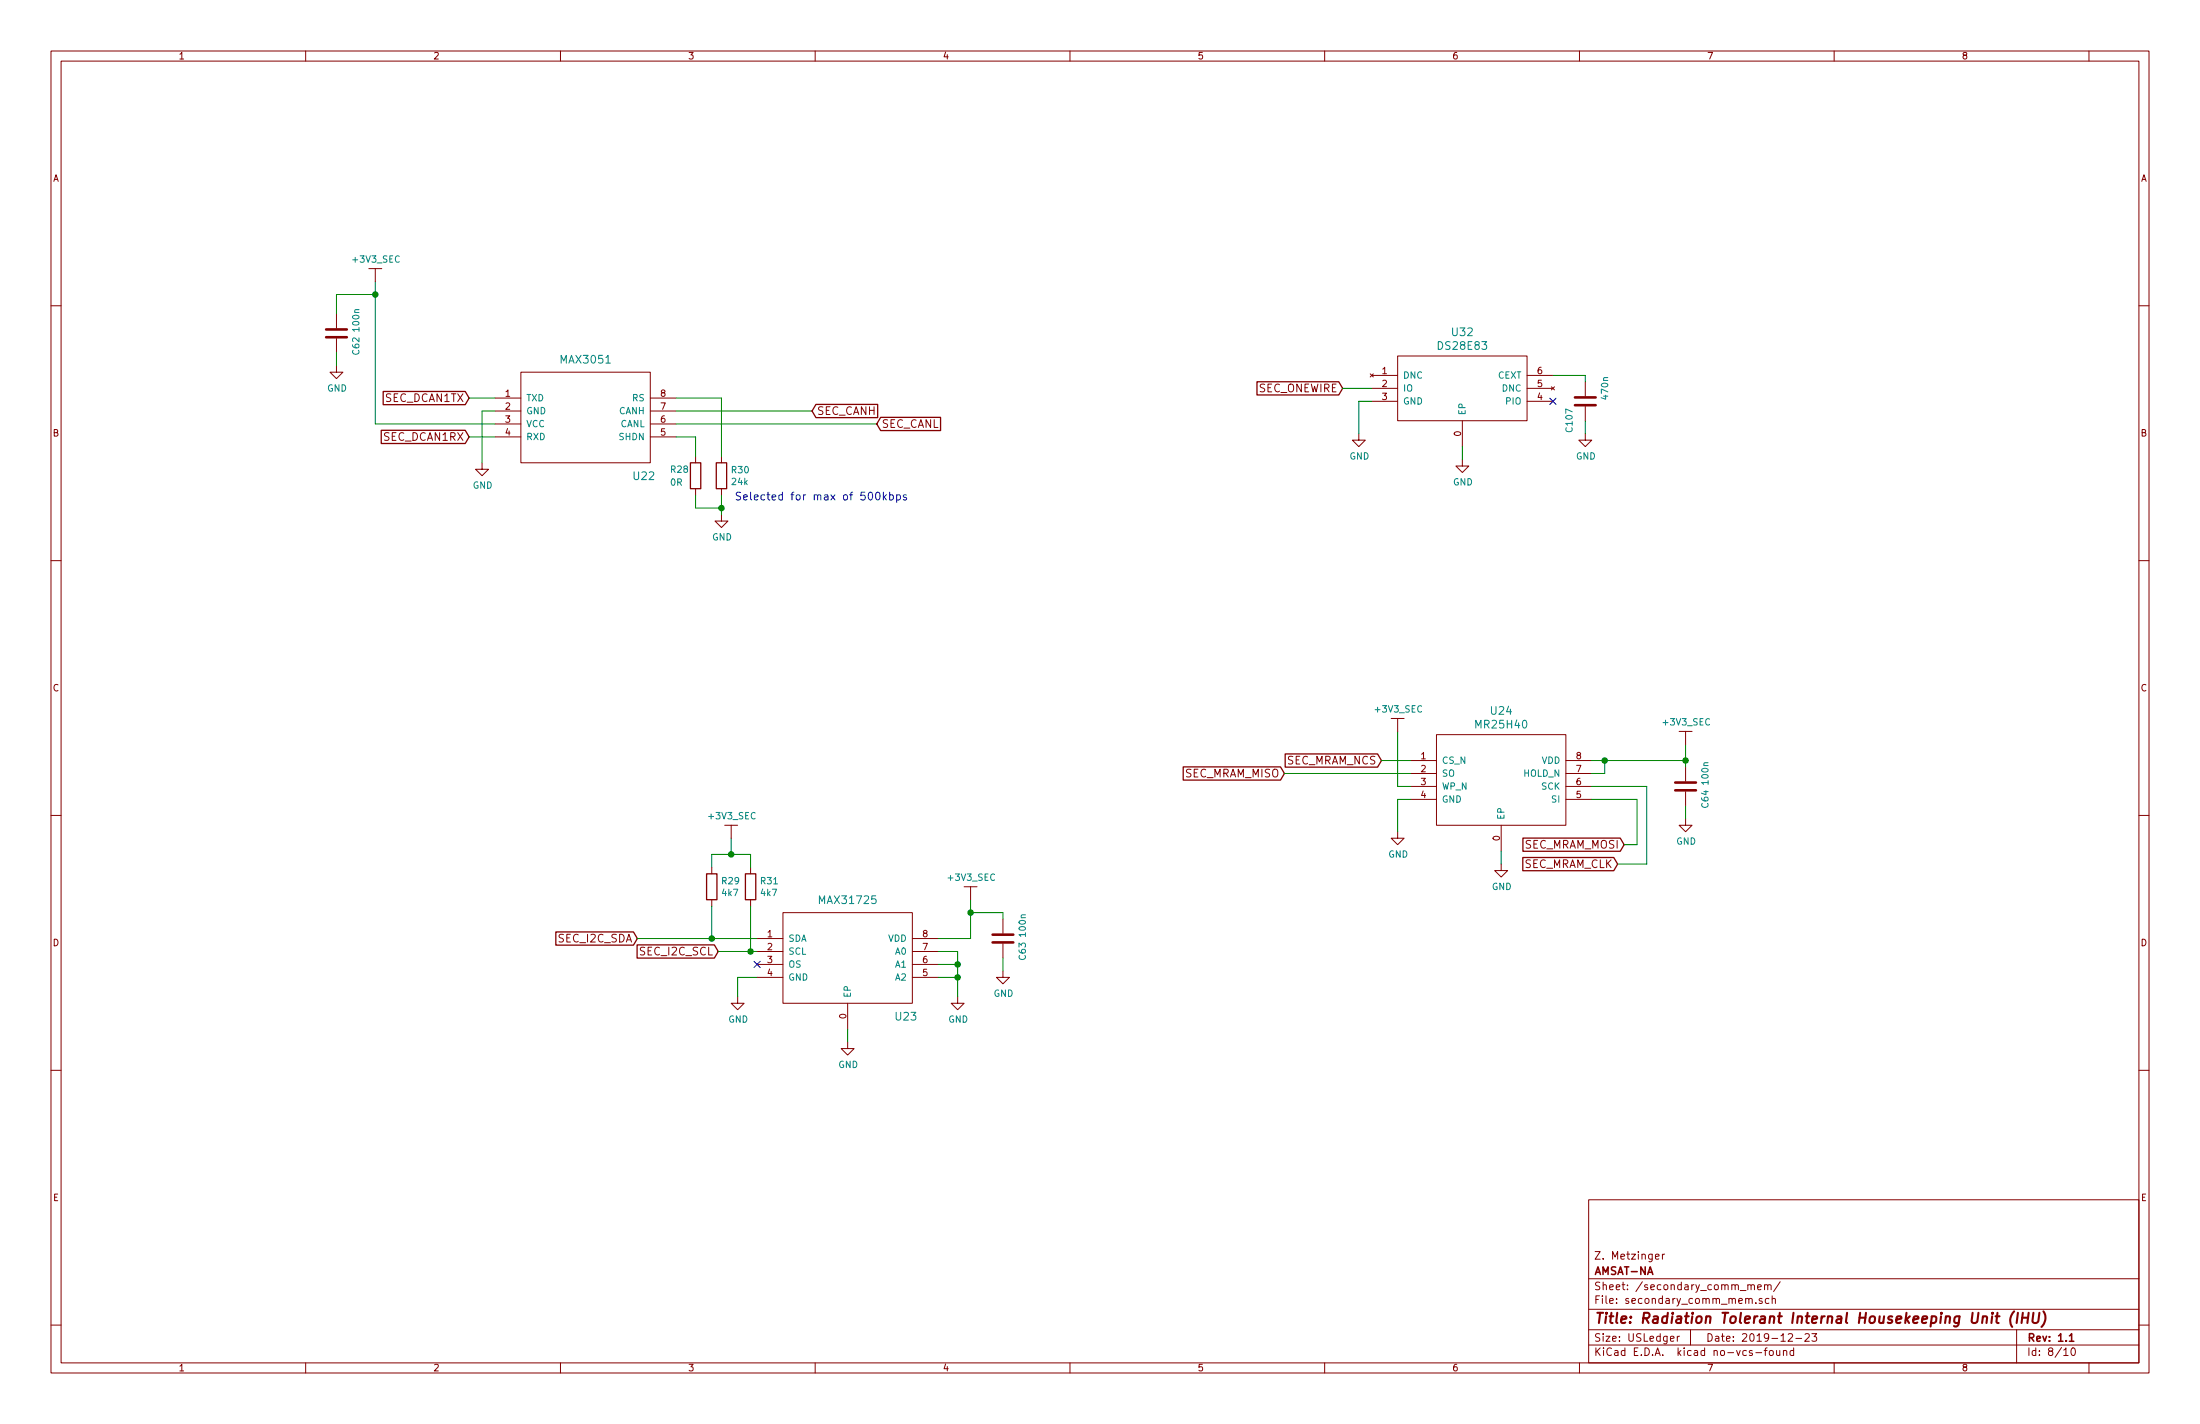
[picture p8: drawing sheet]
<svg xmlns="http://www.w3.org/2000/svg" width="432mm" height="279mm" viewBox="0 0 432 279" stroke-linecap="round" stroke-linejoin="round" font-family="sans-serif">
<g fill="none" stroke="#840000" stroke-width=".2">
<path d="M10 10h411.8v259.4h-411.8zM12 12h407.8v255.4h-407.8zM60 10v2M110 10v2M160 10v2M210 10v2M260 10v2M310 10v2M360 10v2M410 10v2M10 60h2M72.4 52.7h2.5"/>
<path d="M73.7 52.7v2.5M419.8 60h2M66 71.8v1.2h1.3l-1.3 1.3-1.2-1.3h1.2M66 61.6v2.8M66 66.4v2.8M97.2 78.1h5M102.2 73h25.4v17.8h-25.4zM127.6 78.1h5.1M268.9 73.4l.6 .6M269.2 73.7h5.1M269.2 76.2h5.1M269.2 78.7h5.1"/>
<path d="M269.5 73.4l-.6 .6M274.3 69.9h25.4v12.7h-25.4zM299.7 73.7h5.1M299.7 76.2h5.1M299.7 78.7h5.1M304.5 75.9l.6 .6M305.1 75.9l-.6 .6M311.1 74.9v2.8M311.1 79.8v2.8M94.6 90.8v1.3h1.3l-1.3 1.2-1.3-1.2h1.3M97.2 80.6h5M97.2 83.2h5"/>
<path d="M97.2 85.7h5M127.6 80.6h5.1M127.6 83.2h5.1M127.6 85.7h5.1M136.5 89.5v1.3M136.5 95.9v1.3M141.6 89.5v1.3M141.6 95.9v1.3M266.7 85.1v1.3h1.3l-1.3 1.2-1.3-1.2h1.3M287 90.2v1.2h1.3l-1.3 1.3-1.3-1.3h1.3M287 82.6v5M311.1 85.1v1.3h1.3l-1.3 1.2-1.2-1.2h1.2"/>
<path d="M10 110h2M141.6 101v1.2h1.3l-1.3 1.3-1.3-1.3h1.3M419.8 110h2M10 160h2M273 141h2.6M274.3 141v2.5M276.9 149.2h5M276.9 151.8h5M276.9 154.3h5M276.9 156.8h5M281.9 144.1h25.4v17.8h-25.4zM307.3 149.2h5.1"/>
<path d="M307.3 151.8h5.1M307.3 154.3h5.1M307.3 156.8h5.1M329.6 143.5h2.5M330.8 143.5v2.6M330.8 150.5v2.8M330.8 155.3v2.8M419.8 160h2M139.7 170.2v1.3M139.7 176.5v1.3M142.2 161.9h2.6M143.5 161.9v2.6"/>
<path d="M147.3 170.2v1.3M147.3 176.5v1.3M153.7 179.1h25.4v17.8h-25.4zM189.2 174h2.6M190.5 174v2.5M274.3 163.2v1.3h1.3l-1.3 1.2-1.3-1.2h1.3M294.6 169.5v1.3h1.3l-1.3 1.3-1.2-1.3h1.2M294.6 161.9v5.1M330.8 160.7v1.2h1.3l-1.3 1.3-1.2-1.3h1.2M144.8 195.6v1.3h1.2l-1.2 1.2-1.3-1.2h1.3M148.6 184.2h5.1M148.6 186.7h5.1"/>
<path d="M148.6 189.2h5.1M148.6 191.8h5.1M166.4 196.9v5M179.1 184.2h5M179.1 186.7h5M179.1 189.2h5M179.1 191.8h5M188 195.6v1.3h1.2l-1.2 1.2-1.3-1.2h1.3M196.8 190.5v1.3h1.3l-1.3 1.2-1.2-1.2h1.2M196.8 180.3v2.8M196.8 185.2v2.8M10 210h2"/>
<path d="M166.4 204.5v1.2h1.2l-1.2 1.3-1.3-1.3h1.3M419.8 210h2M311.8 235.4h108v32h-108zM10 260h2M311.8 256.9h108M311.8 250.9h108M324.9 246.6l.7-.2v-.2l-.5-.1-.2 .2 .1 .7h.6M326.3 246.1v1M326.7 246.1l-.3 .1-.1 .2M343.1 252.2l.2-.1h.3l.1 1M343.7 252.3a.36 .36 0 0 1 .3-.2 .36 .36 0 0 1 .3 .2v.8M344.6 255.6v.2"/>
<path d="M345 252.6l.7-.2-.1-.3h-.4l-.2 .2 .1 .7h.5M345.8 254.8h-.3l-.2 .2v.2l.5 .1v.4h-.5M346.3 252.2l.3-.1h.3l.1 1M346.3 252.1v1M347 252.3a.36 .36 0 0 1 .3-.2 .36 .36 0 0 1 .3 .2v.8M347.2 254.8h-.4l-.3 .2 .1 .7h.6M347.8 254.9l.3-.1h.3l.1 1M347.8 254.3v1.5M349.4 251.5l-1.3 1.9M419.8 260h2M60 267.4v2M110 267.4v2"/>
<path d="M160 267.4v2M210 267.4v2M260 267.4v2M310 267.4v2M311.8 263.9h108M311.8 260.9h108M327.9 262.7l.7-.2-.1-.2-.4-.1-.2 .2v.7h.6M329.2 262.2v1M329.6 262.2l-.4 .3M331.8 260.9v3M344.6 265.4h1.2M346.3 265h.5"/>
<path d="M346.8 264.5l-.3 .2v1.3M347.3 265.1l.2-.1 .5 .1v.7l-.2 .2-.5-.2zM348.7 265l.1 .9 .3 .1 .2-.2M349.3 265v1M350 265.1l.1-.1a.37 .37 0 0 1 .6 .2v.8M350 265v1M351 261.8l.6-.1 .2 .4-.9 1.1h.9M352 265h-.4l-.3 .3 .2 .6h.5M352 264.5v1.5M352.5 262.6h1.1M354.3 261.8l.5-.1 .3 .1v.3l-.9 1.1h.9M355.6 261.7h1l-.5 .6 .4 .1v.6l-.2 .2-.7-.2"/>
<path d="M360 267.4v2M395.8 260.9v6.5M405.1 264.9l.4-.4v1.5M405.1 266h.8M406.6 264.6l.3-.1a.86 .86 0 0 1 .1 1.5 .79 .79 0 0 1-.4-1.4zM410 267.4v2"/>
</g>
<path d="M406.2 262.1l.4-.4v1.5M406.2 263.2h.8" fill="none" stroke="#840000" stroke-width=".3"/>
<path d="M391 258.3l-.1 1.3M391.1 257.6v.2l.1-.1-.1-.1v.2M391.7 258.3h.8M392 257.6l-.2 1.7 .1 .2 .4 .1M395.3 257.3a2.37 2.37 0 0 0-.4 3.1M396.1 257.6l-.3 2M396.9 258.5h1.1M397 257.6l-.2 2M398.2 257.6l-.3 2M399.1 257.6l-.2 1.6 .2 .3a.66 .66 0 0 0 1-.3l.2-1.6M401.1 257.3a2.31 2.31 0 0 1-.4 3.1" fill="none" stroke="#840000" stroke-width=".41"/>
<g fill="none" stroke="#840000" stroke-width=".25">
<path d="M75.2 76.8h16.1l.8 1.3-.8 1.3h-16.1zM160.1 79.3h12.2v2.6h-12.2l-.7-1.3zM246.7 74.9h16.1l.7 1.3-.7 1.3h-16.1zM74.8 84.4h16.5l.8 1.3-.8 1.3h-16.5zM135.5 90.8h2v5.1h-2zM140.6 90.8h2v5.1h-2zM172.8 81.9h11.8v2.6h-11.8l-.7-1.3zM232.2 150.5h19.1l.8 1.3-.8 1.3h-19.1zM252.2 147.9h18.2l.7 1.3-.7 1.3h-18.2zM138.7 171.5h2v5h-2zM146.3 171.5h2v5h-2zM298.9 168.2h17.8l.8 1.3-.8 1.3h-17.8z"/>
<path d="M298.9 164.4h19.1l.8 1.3-.8 1.3h-19.1zM109.1 182.9h15.2l.8 1.3-.8 1.2h-15.2zM125 185.4h15.2l.8 1.3-.8 1.3h-15.2z"/>
</g>
<path d="M172 96.7l.4-.1a.87 .87 0 0 1-.2 1.5l-.3-.6zM173.4 96.6v1.5M173.5 97.5l.5 .6M174 97.1l-.6 .6M174.6 97.2l.5-.1 .2 .3-.1 .6h-.6M174.6 96.6v1.5M176 97.2l.4-.1 .3 .3-.1 .6h-.6M176 97.1v1.5M177.9 97.2l-.4-.1-.2 .2 .1 .2 .5 .2v.3h-.6" fill="none" stroke="#0000c2" stroke-width=".2"/>
<path d="M64 66.2h4.1M64 64.6h4.1M309.1 79.5h4.1M309.1 78h4.1M328.8 155.1h4.1M328.8 153.5h4.1M194.8 184.9h4.1M194.8 183.4h4.1" fill="none" stroke="#840000" stroke-width=".51"/>
<g fill="none" stroke="#008400" stroke-width=".2">
<path d="M73.7 55.2v28h23.5M73.7 57.8h-7.7v3.8M66 69.2v2.6M92.1 78.1h5.1M132.7 78.1h8.9v11.4M263.5 76.2h5.7M269.2 78.7h-2.5v6.4M304.8 73.7h6.3v1.2M92.1 85.7h5.1M97.2 80.6h-2.6v10.2M132.7 80.6h26.7M132.7 83.2h39.4"/>
<path d="M132.7 85.7h3.8v3.8M136.5 97.2v2.5h5.1M141.6 97.2v3.8M287 87.6v2.6M311.1 82.6v2.5M252.1 151.8h24.8M271.1 149.2h5.8M274.3 143.5v10.8h2.6M276.9 156.8h-2.6v6.4M312.4 149.2h18.4M312.4 156.8h8.9v8.9h-2.5M312.4 154.3h10.8v15.2h-5.7"/>
<path d="M315 149.2v2.6h-2.6M330.8 146.1v4.4M330.8 158.1v2.6M139.7 170.2v-2.6h7.6v2.6M139.7 177.8v6.4M143.5 164.5v3.1M147.3 177.8v8.9M190.5 176.5v7.7h-6.4M190.5 179.1h6.3v1.2M294.6 167v2.5M125.1 184.2h23.5M141 186.7h7.6"/>
<path d="M148.6 191.8h-3.8v3.8M184.1 191.8h3.9M184.1 186.7h3.9v8.9M184.1 189.2h3.9M196.8 188v2.5M166.4 201.9v2.6"/>
</g>
<g fill="#008400" stroke="#008400" stroke-width=".25">
<circle cx="141.6" cy="99.7" r=".51"/>
<circle cx="73.7" cy="57.8" r=".51"/>
<circle cx="188" cy="191.8" r=".51"/>
<circle cx="188" cy="189.2" r=".51"/>
<circle cx="143.5" cy="167.6" r=".51"/>
<circle cx="139.7" cy="184.2" r=".51"/>
<circle cx="147.3" cy="186.7" r=".51"/>
<circle cx="190.5" cy="179.1" r=".51"/>
<circle cx="330.8" cy="149.2" r=".51"/>
<circle cx="315" cy="149.2" r=".51"/>
</g>
<path d="M304.2 78.1l1.2 1.2M305.4 78.1l-1.2 1.2M148 188.6l1.2 1.2M149.2 188.6l-1.2 1.2" fill="none" stroke="#000084" stroke-width=".2"/>
<text font-size="2.8" fill="#840000" x="312.8" y="259.7">Title: Radiation Tolerant Internal Housekeeping Unit (IHU)</text>
<g font-size="2.1" fill="#008484">
<text x="285.1" y="65.9">U32</text>
<text x="110.2" y="71.3">MAX3051</text>
<text x="282.5" y="68.6">DS28E83</text>
<text x="124.4" y="94.2">U22</text>
<text x="289.9" y="142.9">MR25H40</text>
<text x="292.7" y="140.2">U24</text>
<text x="161.1" y="177.4">MAX31725</text>
<text x="175.9" y="200.2">U23</text>
</g>
<g font-size="2.1" fill="#840000">
<text x="246.9" y="77">SEC_ONEWIRE</text>
<text x="75.6" y="78.9">SEC_DCAN1TX</text>
<text x="160.3" y="81.4">SEC_CANH</text>
<text x="173" y="83.9">SEC_CANL</text>
<text x="75.4" y="86.5">SEC_DCAN1RX</text>
<text x="252.4" y="150">SEC_MRAM_NCS</text>
<text x="232.4" y="152.5">SEC_MRAM_MISO</text>
<text x="299.1" y="166.5">SEC_MRAM_MOSI</text>
<text x="298.9" y="170.3">SEC_MRAM_CLK</text>
<text x="109.7" y="184.9">SEC_I2C_SDA</text>
<text x="125.8" y="187.5">SEC_I2C_SCL</text>
<text x="312.8" y="250.1">AMSAT-NA</text>
<text x="312.8" y="247.1">Z. Metzinger</text>
<text x="312.8" y="255.8">File: secondary_comm_mem.sch</text>
<text x="312.8" y="253.1">Sheet: /secondary_comm_mem/</text>
<text x="312.8" y="263.2">Size: USLedger</text>
<text x="334.8" y="263.2">Date: 2019-12-23</text>
<text x="397.8" y="263.2">Rev: 1.1</text>
<text x="312.8" y="266">KiCad E.D.A. kicad no-vcs-found</text>
<text x="397.8" y="266">Id: 8/10</text>
</g>
<text font-size="2.1" fill="#0000c2" x="144.1" y="98.2">Selected for max of 500kbps</text>
<g font-size="1.8" fill="#840000">
<text x="35" y="11.6">1</text>
<text x="85" y="11.6">2</text>
<text x="135" y="11.6">3</text>
<text x="185" y="11.6">4</text>
<text x="235" y="11.6">5</text>
<text x="285" y="11.6">6</text>
<text x="335" y="11.6">7</text>
<text x="385" y="11.6">8</text>
<text x="10.4" y="35.6">A</text>
<text x="420.2" y="35.6">A</text>
<text x="99.2" y="77.9">1</text>
<text x="129.7" y="77.9">8</text>
<text x="271.3" y="73.4">1</text>
<text x="271.3" y="75.9">2</text>
<text x="301.8" y="75.9">5</text>
<text x="301.8" y="73.4">6</text>
<text x="99.2" y="80.4">2</text>
<text x="99.2" y="82.9">3</text>
<text x="129.7" y="82.9">6</text>
<text x="129.7" y="80.4">7</text>
<text x="271.3" y="78.5">3</text>
<text x="301.8" y="78.5">4</text>
<text x="10.4" y="85.6">B</text>
<text x="99.2" y="85.5">4</text>
<text x="129.7" y="85.5">5</text>
<text x="286.8" y="85.6" transform="rotate(-90 286.8 85.6)">0</text>
<text x="420.2" y="85.6">B</text>
<text x="10.4" y="135.6">C</text>
<text x="420.2" y="135.6">C</text>
<text x="278.9" y="149">1</text>
<text x="309.4" y="149">8</text>
<text x="278.9" y="151.5">2</text>
<text x="278.9" y="154.1">3</text>
<text x="309.4" y="154.1">6</text>
<text x="309.4" y="151.5">7</text>
<text x="278.9" y="156.6">4</text>
<text x="309.4" y="156.6">5</text>
<text x="294.4" y="164.9" transform="rotate(-90 294.4 164.9)">0</text>
<text x="10.4" y="185.6">D</text>
<text x="150.6" y="183.9">1</text>
<text x="181.1" y="183.9">8</text>
<text x="420.2" y="185.6">D</text>
<text x="150.6" y="186.4">2</text>
<text x="150.6" y="189">3</text>
<text x="150.6" y="191.5">4</text>
<text x="181.1" y="191.5">5</text>
<text x="181.1" y="189">6</text>
<text x="181.1" y="186.4">7</text>
<text x="166.1" y="199.9" transform="rotate(-90 166.1 199.9)">0</text>
<text x="10.4" y="235.6">E</text>
<text x="420.2" y="235.6">E</text>
<text x="35" y="269">1</text>
<text x="85" y="269">2</text>
<text x="135" y="269">3</text>
<text x="185" y="269">4</text>
<text x="235" y="269">5</text>
<text x="285" y="269">6</text>
<text x="335" y="269">7</text>
<text x="385" y="269">8</text>
</g>
<g font-size="1.8" fill="#008484">
<text x="69.4" y="51.5">+3V3_SEC</text>
<text x="70.5" y="64.9" transform="rotate(-90 70.5 64.9)">100n</text>
<text x="70.5" y="69.5" transform="rotate(-90 70.5 69.5)">C62</text>
<text x="64.2" y="76.8">GND</text>
<text x="275.3" y="74.3">DNC</text>
<text x="275.3" y="76.8">IO</text>
<text x="294" y="74.3">CEXT</text>
<text x="294.9" y="76.8">DNC</text>
<text x="103.3" y="78.7">TXD</text>
<text x="103.3" y="81.3">GND</text>
<text x="103.3" y="83.8">VCC</text>
<text x="121.5" y="81.3">CANH</text>
<text x="121.7" y="83.8">CANL</text>
<text x="124.2" y="78.7">RS</text>
<text x="275.3" y="79.4">GND</text>
<text x="287.7" y="81.5" transform="rotate(-90 287.7 81.5)">EP</text>
<text x="295.7" y="79.4">PIO</text>
<text x="315.6" y="78.2" transform="rotate(-90 315.6 78.2)">470n</text>
<text x="103.3" y="86.4">RXD</text>
<text x="121.6" y="86.4">SHDN</text>
<text x="308.7" y="84.6" transform="rotate(-90 308.7 84.6)">C107</text>
<text x="92.8" y="95.9">GND</text>
<text x="131.6" y="95.3">0R</text>
<text x="131.7" y="92.8">R28</text>
<text x="143.7" y="92.9">R30</text>
<text x="143.7" y="95.2">24k</text>
<text x="264.9" y="90.2">GND</text>
<text x="285.2" y="95.2">GND</text>
<text x="309.3" y="90.2">GND</text>
<text x="139.8" y="106">GND</text>
<text x="270.1" y="139.8">+3V3_SEC</text>
<text x="326.6" y="142.3">+3V3_SEC</text>
<text x="283" y="149.9">CS_N</text>
<text x="302.6" y="149.9">VDD</text>
<text x="283" y="152.4">SO</text>
<text x="283" y="154.9">WP_N</text>
<text x="299.1" y="152.4">HOLD_N</text>
<text x="302.6" y="154.9">SCK</text>
<text x="335.3" y="153.8" transform="rotate(-90 335.3 153.8)">100n</text>
<text x="139.2" y="160.8">+3V3_SEC</text>
<text x="283" y="157.5">GND</text>
<text x="295.3" y="160.9" transform="rotate(-90 295.3 160.9)">EP</text>
<text x="304.6" y="157.5">SI</text>
<text x="335.3" y="158.4" transform="rotate(-90 335.3 158.4)">C64</text>
<text x="329" y="165.7">GND</text>
<text x="141.8" y="173.5">R29</text>
<text x="149.4" y="173.5">R31</text>
<text x="186.2" y="172.8">+3V3_SEC</text>
<text x="272.5" y="168.3">GND</text>
<text x="141.8" y="175.8">4k7</text>
<text x="149.4" y="175.8">4k7</text>
<text x="292.8" y="174.6">GND</text>
<text x="154.7" y="184.8">SDA</text>
<text x="174.3" y="184.8">VDD</text>
<text x="201.3" y="183.6" transform="rotate(-90 201.3 183.6)">100n</text>
<text x="154.7" y="187.3">SCL</text>
<text x="154.7" y="189.9">OS</text>
<text x="175.8" y="189.9">A1</text>
<text x="175.8" y="187.3">A0</text>
<text x="201.3" y="188.3" transform="rotate(-90 201.3 188.3)">C63</text>
<text x="154.7" y="192.4">GND</text>
<text x="167" y="195.8" transform="rotate(-90 167 195.8)">EP</text>
<text x="175.8" y="192.4">A2</text>
<text x="195" y="195.6">GND</text>
<text x="143" y="200.7">GND</text>
<text x="186.1" y="200.7">GND</text>
<text x="164.5" y="209.5">GND</text>
</g>
</svg>
